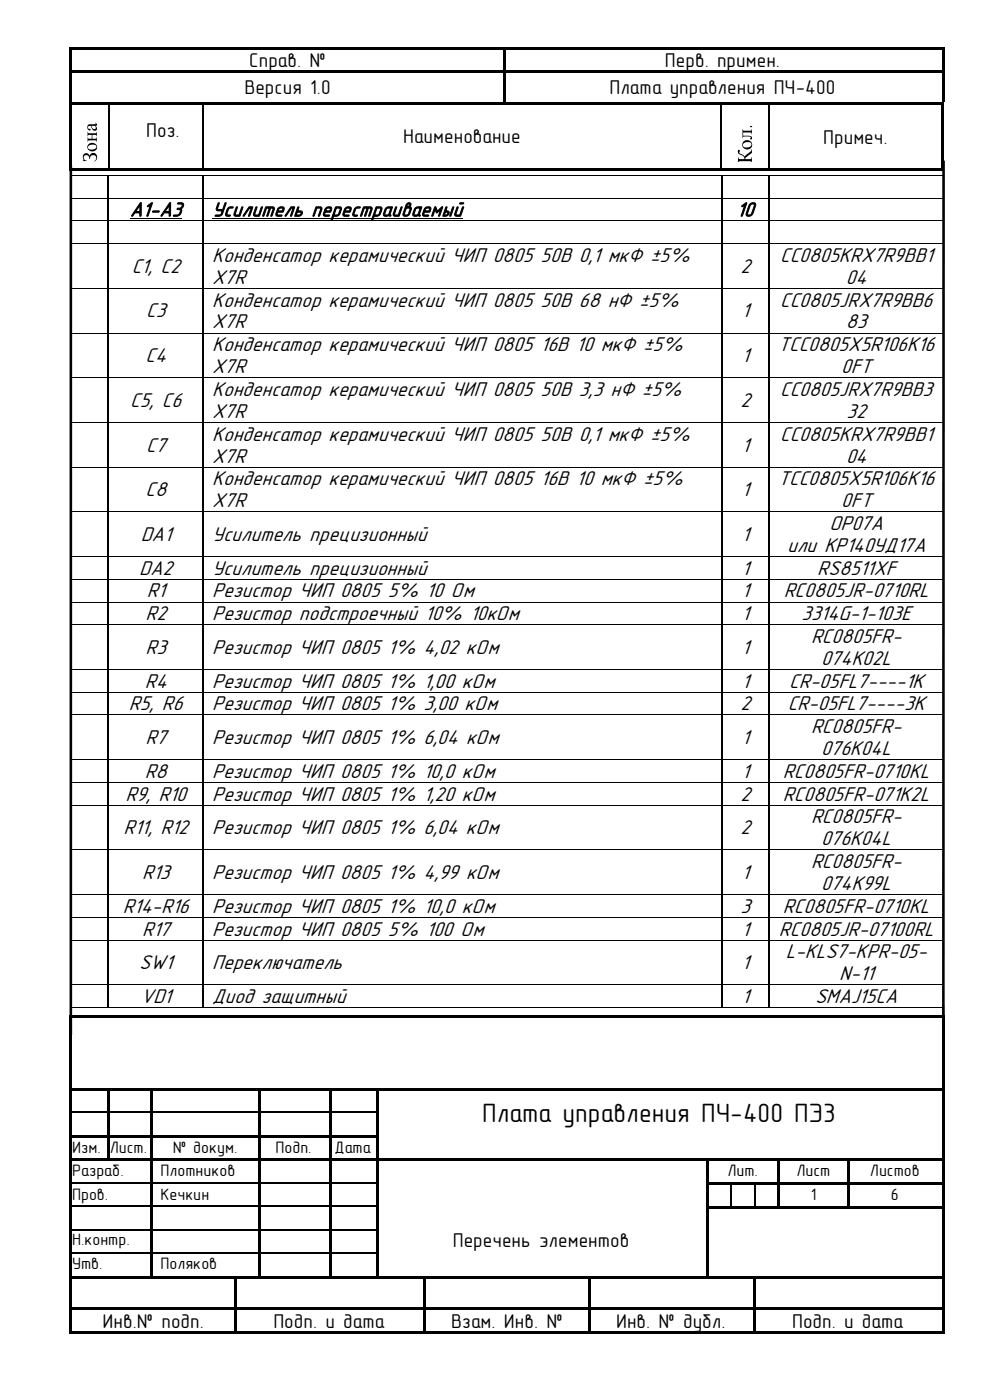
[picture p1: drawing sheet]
<svg xmlns="http://www.w3.org/2000/svg" width="210mm" height="297mm" viewBox="0 0 210 297" stroke-linecap="round" stroke-linejoin="round" font-family="sans-serif">
<g fill="#000">
<path d="M14.8 10h.5v.5h-.5zM14.8 10.5h.5v4.4h-.5zM14.8 14.9h.5v.6h-.5zM14.8 15.5h.5v6.1h-.5zM15.3 10h91.5v.5h-91.5zM15.3 14.9h91.5v.6h-91.5zM106.8 10.5h.5zM106.8 10h.5v.5h-.5zM106.8 10.5h.5v4.4h-.5zM106.8 14.9h.5v.6h-.5zM106.8 15.5h.5v6.1h-.5zM107.3 10h92.5v.5h-92.5z"/>
<path d="M107.3 14.9h92.5v.6h-92.5zM199.8 10h.5v.5h-.5zM199.8 10.5h.5v4.4h-.5zM199.8 14.9h.5v.6h-.5zM199.8 15.5h.5v6.1h-.5zM14.8 21.6h.5v.6h-.5zM14.8 22.2h.5v13.6h-.5zM14.8 35.8h.5v.5h-.5zM14.9 37.1h.2v.2h-.2zM15.3 21.6h7.6v.5h-7.6zM15.3 35.8h7.6v.5h-7.6zM17.8 32.7a.74 .74 0 0 1 1.2 .4 .86 .86 0 0 1 1.3-.5 .86 .86 0 0 1 .2 1.3l-.5 .3a.68 .68 0 0 0 .4-.8 .68 .68 0 0 0-.8-.5 .68 .68 0 0 0-.5 .8h-.2a.62 .62 0 0 0-.6-.9 .62 .62 0 0 0-.4 1.1l.5 .3h-.8l.1-.2a1.37 1.37 0 0 1 .1-1.3z"/>
<path d="M18.6 28l.2 .2 .2 .1h1.3l.2-.3v.9l-.1-.2-.8-.1v.8h.7l.2-.3v1l-.1-.3h-.3h-1.3l-.2 .3v-1l.2 .3h.7v-.8h-.7l-.2 .3zM22.8 37.1h.2v.2h-.2zM22.9 22.1l.3 .1zM22.9 21.6h.5v.5h-.5zM22.9 35.8h.5v.5h-.5zM23.4 21.6h19.5v.5h-19.5zM23.4 35.8h19.5v.5h-19.5zM42.9 22.1l.2 .1zM42.9 21.6h.5v.5h-.5zM42.9 35.8h.5v.5h-.5zM42.9 37.1h.2v.2h-.2zM43.4 21.6h63.4v.5h-63.4z"/>
<path d="M43.4 35.8h109.5v.5h-109.5zM106.8 21.6h.5v.5h-.5zM107.3 21.6h45.6v.5h-45.6zM152.9 22.1l.3 .1zM152.9 21.6h.5v.5h-.5zM152.9 35.8h.5v.5h-.5zM153 37.1h.2v.2h-.2zM153.4 21.6h9.5v.5h-9.5zM153.4 35.8h9.5v.5h-9.5zM157.5 27.4l.2 .3h.3h1.3l.2-.3v1.1l-.3-.4h-1.6v.7h1.1a.53 .53 0 0 1 .7 .1 .53 .53 0 0 1 0 .7 .25 .25 0 0 1-.3-.2 .25 .25 0 0 1 .2-.3l-1.2-.1a.33 .33 0 0 0-.4 0 .33 .33 0 0 0-.1 .3zM159.1 26.8h.4a.21 .21 0 0 1-.2 .2 .21 .21 0 0 1-.2-.2zM156.6 31.8a.28 .28 0 0 1 .4 .2 .28 .28 0 0 1-.2 .3l.1 .2 .7 .4 .4 .3 1.3-1.1 .1-.4 .1 .7a2.83 2.83 0 0 0-1.4 1.3l.9 .1a.35 .35 0 0 0 .3-.1 .35 .35 0 0 0 .1-.4l.1 1-.5-.1h-2.1l-.4 .1 .1-1a.35 .35 0 0 0 .1 .4 .35 .35 0 0 0 .4 .1h.8v-.4l-.4-.4-.8-.4-.2-.4z"/>
<path d="M162.9 37.1h.1v.2h-.1zM162.9 22.1l.3 .1zM162.9 21.6h.5v.5h-.5zM162.9 35.8h.5v.5h-.5zM163.4 21.6h36.4v.5h-36.4zM163.4 35.8h36.4v.5h-36.4zM199.8 22.1l.5 .1zM199.8 21.6h.5v.5h-.5zM199.8 22.2h.5v13.6h-.5zM199.8 35.8h.5v.5h-.5zM200.2 37.1h.1v.2h-.1zM14.9 42h.2v.1h-.2z"/>
<path d="M14.9 46.8h.2v.1h-.2zM14.9 51.6h.2v.2h-.2zM22.8 42h.4v.1h-.4zM22.8 46.8h.4v.1h-.4zM22.8 51.6h.4v.2h-.4zM42.9 42h.4v.1h-.4zM42.9 46.8h.4v.1h-.4zM42.9 51.6h.4v.2h-.4zM153 42h.3v.1h-.3zM153 46.8h.3v.1h-.3zM153 51.6h.3v.2h-.3zM162.9 42h.3v.1h-.3z"/>
<path d="M162.9 46.8h.3v.1h-.3zM162.9 51.6h.3v.2h-.3zM200.2 42h.1v.1h-.1zM200.2 46.8h.1v.1h-.1zM200.2 51.6h.1v.2h-.1zM14.9 61.1h.2v.2h-.2zM14.9 70.6h.2v.1h-.2zM22.8 61.1h.4v.2h-.4zM22.8 70.6h.4v.1h-.4zM42.9 61.1h.4v.2h-.4zM42.9 70.6h.4v.1h-.4zM153 61.1h.3v.2h-.3z"/>
<path d="M153 70.6h.3v.1h-.3zM162.9 61.1h.3v.2h-.3zM162.9 70.6h.3v.1h-.3zM200.2 61.1h.1v.2h-.1zM200.2 70.6h.1v.1h-.1zM14.9 80.1h.2v.1h-.2zM14.9 89.5h.2v.2h-.2zM14.9 99h.2v.2h-.2zM22.8 80.1h.4v.1h-.4zM22.8 89.5h.4v.2h-.4zM22.8 99h.4v.2h-.4zM42.9 80.1h.4v.1h-.4z"/>
<path d="M42.9 89.5h.4v.2h-.4zM42.9 99h.4v.2h-.4zM153 80.1h.3v.1h-.3zM153 89.5h.3v.2h-.3zM153 99h.3v.2h-.3zM162.9 80.1h.3v.1h-.3zM162.9 89.5h.3v.2h-.3zM162.9 99h.3v.2h-.3zM200.2 80.1h.1v.1h-.1zM200.2 89.5h.1v.2h-.1zM200.2 99h.1v.2h-.1zM14.9 108.5h.2v.2h-.2z"/>
<path d="M14.9 118h.2v.2h-.2zM22.8 108.5h.4v.2h-.4zM22.8 118h.4v.2h-.4zM42.9 108.5h.4v.2h-.4zM42.9 118h.4v.2h-.4zM153 108.5h.3v.2h-.3zM153 118h.3v.2h-.3zM162.9 108.5h.3v.2h-.3zM162.9 118h.3v.2h-.3zM200.2 108.5h.1v.2h-.1zM200.2 118h.1v.2h-.1zM14.9 122.8h.2v.2h-.2z"/>
<path d="M14.9 127.6h.2v.2h-.2zM14.9 132.5h.2v.1h-.2zM22.8 122.8h.4v.2h-.4zM22.8 127.6h.4v.2h-.4zM22.8 132.5h.4v.1h-.4zM42.9 122.8h.4v.2h-.4zM42.9 127.6h.4v.2h-.4zM42.9 132.5h.4v.1h-.4zM153 122.8h.3v.2h-.3zM153 127.6h.3v.2h-.3zM153 132.5h.3v.1h-.3zM162.9 122.8h.3v.2h-.3z"/>
<path d="M162.9 127.6h.3v.2h-.3zM162.9 132.5h.3v.1h-.3zM200.2 122.8h.1v.2h-.1zM200.2 127.6h.1v.2h-.1zM200.2 132.5h.1v.1h-.1zM14.9 141.9h.2v.2h-.2zM14.9 146.8h.2v.1h-.2zM14.9 151.6h.2v.2h-.2zM22.8 141.9h.4v.2h-.4zM22.8 146.8h.4v.1h-.4zM22.8 151.6h.4v.2h-.4zM42.9 141.9h.4v.2h-.4z"/>
<path d="M42.9 146.8h.4v.1h-.4zM42.9 151.6h.4v.2h-.4zM153 141.9h.3v.2h-.3zM153 146.8h.3v.1h-.3zM153 151.6h.3v.2h-.3zM162.9 141.9h.3v.2h-.3zM162.9 146.8h.3v.1h-.3zM162.9 151.6h.3v.2h-.3zM200.2 141.9h.1v.2h-.1zM200.2 146.8h.1v.1h-.1zM200.2 151.6h.1v.2h-.1zM14.9 161.1h.2v.1h-.2z"/>
<path d="M14.9 165.9h.2v.2h-.2zM14.9 170.7h.2v.2h-.2zM22.8 161.1h.4v.1h-.4zM22.8 165.9h.4v.2h-.4zM22.8 170.7h.4v.2h-.4zM42.9 161.1h.4v.1h-.4zM42.9 165.9h.4v.2h-.4zM42.9 170.7h.4v.2h-.4zM153 161.1h.3v.1h-.3zM153 165.9h.3v.2h-.3zM153 170.7h.3v.2h-.3zM162.9 161.1h.3v.1h-.3z"/>
<path d="M162.9 165.9h.3v.2h-.3zM162.9 170.7h.3v.2h-.3zM200.2 161.1h.1v.1h-.1zM200.2 165.9h.1v.2h-.1zM200.2 170.7h.1v.2h-.1zM14.9 180.2h.2v.2h-.2zM14.9 189.7h.2v.2h-.2zM14.9 194.5h.2v.2h-.2zM14.9 199.3h.2v.2h-.2zM22.8 180.2h.4v.2h-.4zM22.8 189.7h.4v.2h-.4zM22.8 194.5h.4v.2h-.4z"/>
<path d="M22.8 199.3h.4v.2h-.4zM42.9 180.2h.4v.2h-.4zM42.9 189.7h.4v.2h-.4zM42.9 194.5h.4v.2h-.4zM42.9 199.3h.4v.2h-.4zM153 180.2h.3v.2h-.3zM153 189.7h.3v.2h-.3zM153 194.5h.3v.2h-.3zM153 199.3h.3v.2h-.3zM162.9 180.2h.3v.2h-.3zM162.9 189.7h.3v.2h-.3zM162.9 194.5h.3v.2h-.3z"/>
<path d="M162.9 199.3h.3v.2h-.3zM200.2 180.2h.1v.2h-.1zM200.2 189.7h.1v.2h-.1zM200.2 194.5h.1v.2h-.1zM200.2 199.3h.1v.2h-.1zM14.8 215.4h.5v.5h-.5zM14.8 215.9h.5v15h-.5zM14.9 208.8h.2v.2h-.2zM14.9 213.7h.2v.1h-.2zM15.3 215.4h184.5v.5h-184.5zM22.8 208.8h.4v.2h-.4zM22.8 213.7h.2v.1h-.2z"/>
<path d="M42.9 208.8h.4v.2h-.4zM42.9 213.7h.2v.1h-.2zM153 208.8h.3v.2h-.3zM153 213.7h.2v.1h-.2zM162.9 208.8h.3v.2h-.3zM162.9 213.7h.1v.1h-.1zM199.8 215.4h.5v.5h-.5zM199.8 215.9h.5v15h-.5zM200.2 208.8h.1v.2h-.1zM200.2 213.7h.1v.1h-.1zM14.8 230.9h.5v.6h-.5zM14.8 231.5h.5v4.4h-.5z"/>
<path d="M14.8 235.9h.5v.2h-.5zM14.8 236.1h.5v4.7h-.5zM15.3 230.9h7.5v.5h-7.5zM22.8 231.4l.5 .1zM22.8 230.9h.5v.5h-.5zM22.8 231.5h.5v4.4h-.5zM22.8 235.9h.5v.2h-.5zM22.8 236.1h.5v4.7h-.5zM23.3 230.9h8.5v.5h-8.5zM31.8 231.4l.5 .1zM31.8 230.9h.5v.5h-.5zM31.8 231.5h.5v4.4h-.5z"/>
<path d="M31.8 235.9h.5v.2h-.5zM31.8 236.1h.5v4.7h-.5zM32.3 230.9h22.5v.5h-22.5zM54.8 231.4l.5 .1zM54.8 230.9h.5v.5h-.5zM54.8 231.5h.5v4.4h-.5zM54.8 235.9h.5v.2h-.5zM54.8 236.1h.5v4.7h-.5zM55.3 230.9h14.5v.5h-14.5zM69.8 231.4l.5 .1zM69.8 230.9h.5v.5h-.5zM69.8 231.5h.5v4.4h-.5z"/>
<path d="M69.8 235.9h.5v.2h-.5zM69.8 236.1h.5v4.7h-.5zM70.3 230.9h9.5v.5h-9.5zM79.8 231.4l.5 .1zM79.8 230.9h.5v.5h-.5zM79.8 231.5h.5v4.4h-.5zM79.8 235.9h.5v.2h-.5zM79.8 236.1h.5v4.7h-.5zM80.3 230.9h119.5v.5h-119.5zM199.8 230.9h.5v.6h-.5zM199.8 231.5h.5v4.4h-.5zM199.8 235.9h.5v.2h-.5z"/>
<path d="M199.8 236.1h.5v4.7h-.5zM14.8 240.8h.5v.6h-.5zM14.8 241.4h.5v4.4h-.5zM14.8 245.8h.5v.6h-.5zM14.8 246.4h.5v4.4h-.5zM14.8 250.8h.5v.6h-.5zM14.8 251.4h.5v4.4h-.5zM14.8 255.8h.5v.6h-.5zM14.8 256.4h.5v4.4h-.5zM15.3 240.8h7.5v.5h-7.5zM15.3 245.8h7.5v.5h-7.5zM22.8 240.8h.5v.6h-.5z"/>
<path d="M22.8 241.4h.5v4.4h-.5zM22.8 245.8h.5v.5h-.5zM23.3 240.8h8.5v.5h-8.5zM23.3 245.8h8.5v.5h-8.5zM31.8 240.8h.5v.6h-.5zM31.8 241.4h.5v4.4h-.5zM31.8 245.8h.5v.6h-.5zM31.8 246.4h.5v4.4h-.5zM31.8 250.8h.5v.6h-.5zM31.8 251.4h.5v4.4h-.5zM31.8 255.8h.5v.6h-.5zM31.8 256.4h.5v4.4h-.5z"/>
<path d="M32.3 240.8h22.5v.5h-22.5zM32.3 245.8h22.5v.5h-22.5zM54.8 240.8h.5v.6h-.5zM54.8 241.4h.5v4.4h-.5zM54.8 245.8h.5v.6h-.5zM54.8 246.4h.5v4.4h-.5zM54.8 250.8h.5v.6h-.5zM54.8 251.4h.5v4.4h-.5zM54.8 255.8h.5v.6h-.5zM54.8 256.4h.5v4.4h-.5zM55.3 240.8h14.5v.5h-14.5zM55.3 245.8h14.5v.5h-14.5z"/>
<path d="M69.8 240.8h.5v.6h-.5zM69.8 241.4h.5v4.4h-.5zM69.8 245.8h.5v.6h-.5zM69.8 246.4h.5v4.4h-.5zM69.8 250.8h.5v.6h-.5zM69.8 251.4h.5v4.4h-.5zM69.8 255.8h.5v.6h-.5zM69.8 256.4h.5v4.4h-.5zM70.3 240.8h9.5v.5h-9.5zM70.3 245.8h9.5v.5h-9.5zM79.8 240.8h.5v.6h-.5zM79.8 241.4h.5v4.4h-.5z"/>
<path d="M79.8 245.8h.5v.6h-.5zM79.8 246.4h.5v4.4h-.5zM79.8 250.8h.5v.6h-.5zM79.8 251.4h.5v4.4h-.5zM79.8 255.8h.5v.6h-.5zM79.8 256.4h.5v4.4h-.5zM80.3 245.8h69.5v.5h-69.5zM149.8 246.3l.5 .1zM149.8 245.8h.5v.5h-.5zM149.8 246.4h.5v4.4h-.5zM149.8 250.8h.5v.6h-.5zM149.8 251.4h.5v4.4h-.5z"/>
<path d="M149.8 255.8h.5v.6h-.5zM149.8 256.4h.5v4.4h-.5zM150.3 245.8h14.5v.5h-14.5zM150.3 250.8h4.6v.5h-4.6zM150.3 255.8h4.6v.5h-4.6zM154.9 251.3l.3 .1zM154.9 250.8h.5v.5h-.5zM154.9 255.8h.5v.5h-.5zM155.4 250.8h4.5v.5h-4.5zM155.4 255.8h4.5v.5h-4.5zM159.9 251.3l.3 .1zM159.9 250.8h.5v.5h-.5z"/>
<path d="M159.9 255.8h.5v.5h-.5zM160.4 250.8h4.4v.5h-4.4zM160.4 255.8h4.4v.5h-4.4zM164.8 246.3l.5 .1zM164.8 245.8h.5v.5h-.5zM164.8 246.4h.5v4.4h-.5zM164.8 250.8h.5v.6h-.5zM164.8 251.4h.5v4.4h-.5zM164.8 255.8h.5v.5h-.5zM165.3 245.8h14.5v.5h-14.5zM165.3 250.8h14.5v.5h-14.5zM165.3 255.8h14.5v.5h-14.5z"/>
<path d="M179.8 246.3l.5 .1zM179.8 245.8h.5v.5h-.5zM179.8 246.4h.5v4.4h-.5zM179.8 250.8h.5v.6h-.5zM179.8 251.4h.5v4.4h-.5zM179.8 255.8h.5v.5h-.5zM180.3 245.8h19.5v.5h-19.5zM180.3 250.8h19.5v.5h-19.5zM180.3 255.8h19.5v.5h-19.5zM199.8 240.8h.5v.6h-.5zM199.8 241.4h.5v4.4h-.5zM199.8 245.8h.5v.6h-.5z"/>
<path d="M199.8 246.4h.5v4.4h-.5zM199.8 250.8h.5v.6h-.5zM199.8 251.4h.5v4.4h-.5zM199.8 255.8h.5v.6h-.5zM199.8 256.4h.5v4.4h-.5zM14.8 260.8h.5v.2h-.5zM14.8 261h.5v4.7h-.5zM14.8 265.7h.5v.3h-.5zM14.8 266h.5v4.7h-.5zM14.8 270.7h.5v.5h-.5zM14.8 271.2h.5v6.2h-.5zM14.8 277.4h.5v.5h-.5z"/>
<path d="M14.8 277.9h.5v4.4h-.5zM15.3 270.7h16.5v.5h-16.5zM15.3 277.4h34.5v.5h-34.5zM31.8 260.8h.5v.2h-.5zM31.8 261h.5v4.7h-.5zM31.8 265.7h.5v.3h-.5zM31.8 266h.5v4.7h-.5zM31.8 270.7h.5v.5h-.5zM32.3 270.7h17.5v.5h-17.5zM49.8 271.2h.5zM49.8 270.7h.5v.5h-.5zM49.8 271.2h.5v6.2h-.5z"/>
<path d="M49.8 277.4h.5v.5h-.5zM49.8 277.9h.5v4.4h-.5zM50.3 270.7h4.5v.5h-4.5zM50.3 277.4h39.5v.5h-39.5zM54.8 260.8h.5v.2h-.5zM54.8 261h.5v4.7h-.5zM54.8 265.7h.5v.3h-.5zM54.8 266h.5v4.7h-.5zM54.8 270.7h.5v.5h-.5zM55.3 270.7h14.5v.5h-14.5zM69.8 260.8h.5v.2h-.5zM69.8 261h.5v4.7h-.5z"/>
<path d="M69.8 265.7h.5v.3h-.5zM69.8 266h.5v4.7h-.5zM69.8 270.7h.5v.5h-.5zM70.3 270.7h9.5v.5h-9.5zM79.8 260.8h.5v.2h-.5zM79.8 261h.5v4.7h-.5zM79.8 265.7h.5v.3h-.5zM79.8 266h.5v4.7h-.5zM79.8 270.7h.5v.5h-.5zM80.3 270.7h9.5v.5h-9.5zM89.8 271.2h.5zM89.8 270.7h.5v.5h-.5z"/>
<path d="M89.8 271.2h.5v6.2h-.5zM89.8 277.4h.5v.5h-.5zM89.8 277.9h.5v4.4h-.5zM90.3 270.7h34.5v.5h-34.5zM90.3 277.4h34.5v.5h-34.5zM124.8 271.2h.5zM124.8 270.7h.5v.5h-.5zM124.8 271.2h.5v6.2h-.5zM124.8 277.4h.5v.5h-.5zM124.8 277.9h.5v4.4h-.5zM125.3 270.7h24.5v.5h-24.5zM125.3 277.4h34.5v.5h-34.5z"/>
<path d="M149.8 260.8h.5v.2h-.5zM149.8 261h.5v4.7h-.5zM149.8 265.7h.5v.3h-.5zM149.8 266h.5v4.7h-.5zM149.8 270.7h.5v.5h-.5zM150.3 270.7h9.5v.5h-9.5zM159.8 271.2h.5zM159.8 270.7h.5v.5h-.5zM159.8 271.2h.5v6.2h-.5zM159.8 277.4h.5v.5h-.5zM159.8 277.9h.5v4.4h-.5zM160.3 270.7h39.5v.5h-39.5z"/>
<path d="M160.3 277.4h39.5v.5h-39.5zM199.8 260.8h.5v.2h-.5zM199.8 261h.5v4.7h-.5zM199.8 265.7h.5v.3h-.5zM199.8 266h.5v4.7h-.5zM199.8 270.7h.5v.5h-.5zM199.8 271.2h.5v6.2h-.5zM199.8 277.4h.5v.5h-.5zM199.8 277.9h.5v4.4h-.5zM14.8 282.3h.5v.5h-.5zM15.3 282.3h34.5v.5h-34.5zM49.8 282.3h.5v.5h-.5z"/>
<path d="M50.3 282.3h39.5v.5h-39.5zM89.8 282.3h.5v.5h-.5zM90.3 282.3h34.5v.5h-34.5zM124.8 282.3h.5v.5h-.5zM125.3 282.3h34.5v.5h-34.5zM159.8 282.3h.5v.5h-.5zM160.3 282.3h39.5v.5h-39.5zM199.8 282.3h.5v.5h-.5z"/>
<path d="M18.8 30.6a.98 .98 0 0 1 1.5-.1 .98 .98 0 0 1-.2 1.5 .98 .98 0 0 1-1.3-.1 .98 .98 0 0 1 0-1.3zM18.8 31a.54 .54 0 0 0 0 .7 .54 .54 0 0 0 .7 0 .64 .64 0 0 0 .7-.1 .64 .64 0 0 0 .1-.8 1.46 1.46 0 0 0-1.5 .2z"/>
<path d="M18.7 26.5l1.6-.2-.2-.3a.34 .34 0 0 1 .5 .3 .34 .34 0 0 1-.3 .4l.1 .2a.54 .54 0 0 1-.2 .9 .54 .54 0 0 1-.7-.5 .45 .45 0 0 0-.3-.6 .45 .45 0 0 0-.5 .2 .41 .41 0 0 0 .5 .5 .28 .28 0 0 1-.3 .3 .28 .28 0 0 1-.3-.3l-.1-.4zM19.4 26.7l.1 .3a.41 .41 0 0 0 .5 .4 .41 .41 0 0 0 .1-.7z"/>
<path d="M157.4 30.7a1.05 1.05 0 0 1 2.1 0 1.05 1.05 0 0 1-2.1 0zM157.7 30.4a.57 .57 0 0 0 0 .8 .57 .57 0 0 0 .7 .1 .66 .66 0 0 0 .8-.2 .66 .66 0 0 0 0-.8 1.47 1.47 0 0 0-1.5 .1z"/>
</g>
<g fill="none" stroke="#000" stroke-width=".25">
<path d="M23 22.2v13.6M43 22.2v13.6M153 22.2v13.6M163 22.2v13.6M15.3 236h7.5M23.3 236h8.5M32.3 236h22.5M55.3 236h14.5M70.3 236h9.5M15.3 251h16.5M15.3 255.9h16.5M32.3 251h22.5"/>
<path d="M32.3 255.9h22.5M55.3 251h14.5M55.3 255.9h14.5M70.3 251h9.5M70.3 255.9h9.5M155.1 251.4v4.4M160.1 251.4v4.4M15.3 260.9h16.5M15.3 265.9h16.5M32.3 260.9h22.5M32.3 265.9h22.5M55.3 260.9h14.5"/>
<path d="M55.3 265.9h14.5M70.3 260.9h9.5M70.3 265.9h9.5"/>
</g>
<g fill="none" stroke="#000" stroke-width=".34">
<path d="M23 37.3v4.7M43.1 37.3v4.7M153.2 37.3v4.7M163 37.3v4.7M23 42.1v4.7M23 46.9v4.7M23 51.8v9.3M43.1 42.1v4.7M43.1 46.9v4.7M43.1 51.8v9.3M153.2 42.1v4.7M153.2 46.9v4.7"/>
<path d="M153.2 51.8v9.3M163 42.1v4.7M163 46.9v4.7M163 51.8v9.3M23 61.3v9.3M23 70.7v9.4M43.1 61.3v9.3M43.1 70.7v9.4M153.2 61.3v9.3M153.2 70.7v9.4M163 61.3v9.3M163 70.7v9.4"/>
<path d="M23 80.2v9.3M23 89.7v9.3M23 99.2v9.3M43.1 80.2v9.3M43.1 89.7v9.3M43.1 99.2v9.3M153.2 80.2v9.3M153.2 89.7v9.3M153.2 99.2v9.3M163 80.2v9.3M163 89.7v9.3M163 99.2v9.3"/>
<path d="M23 108.7v9.3M23 118.2v4.6M43.1 108.7v9.3M43.1 118.2v4.6M153.2 108.7v9.3M153.2 118.2v4.6M163 108.7v9.3M163 118.2v4.6M23 123v4.6M23 127.8v4.7M23 132.6v9.3M43.1 123v4.6"/>
<path d="M43.1 127.8v4.7M43.1 132.6v9.3M153.2 123v4.6M153.2 127.8v4.7M153.2 132.6v9.3M163 123v4.6M163 127.8v4.7M163 132.6v9.3M23 142.1v4.7M23 146.9v4.7M23 151.8v9.3M43.1 142.1v4.7"/>
<path d="M43.1 146.9v4.7M43.1 151.8v9.3M153.2 142.1v4.7M153.2 146.9v4.7M153.2 151.8v9.3M163 142.1v4.7M163 146.9v4.7M163 151.8v9.3M23 161.2v4.7M23 166.1v4.6M23 170.9v9.3M43.1 161.2v4.7"/>
<path d="M43.1 166.1v4.6M43.1 170.9v9.3M153.2 161.2v4.7M153.2 166.1v4.6M153.2 170.9v9.3M163 161.2v4.7M163 166.1v4.6M163 170.9v9.3M23 180.4v9.3M23 189.9v4.6M23 194.7v4.6M23 199.5v9.3"/>
<path d="M43.1 180.4v9.3M43.1 189.9v4.6M43.1 194.7v4.6M43.1 199.5v9.3M153.2 180.4v9.3M153.2 189.9v4.6M153.2 194.7v4.6M153.2 199.5v9.3M163 180.4v9.3M163 189.9v4.6M163 194.7v4.6M163 199.5v9.3"/>
<path d="M15 212.9v2.5M23 209v4.7M43.1 209v4.7M153.2 209v4.7M163 209v4.7M200.1 213.2l.1 2.5"/>
</g>
<path d="M15 35.1v184.4M200.2 34.1l-.1 183.1" fill="none" stroke="#000" stroke-width=".55"/>
<g fill="none" stroke="#000" stroke-width=".21">
<path d="M15 37.3v4.7M15.1 37.2h7.7M23 37.2h19.9M43.1 37.2h109.9M153.2 37.2h9.7M163 37.2h37.2M200.2 37.3v4.7M15 42.1v4.7M15 46.9v4.7M15 51.8v9.3M15.1 42h7.7M15.1 46.9h7.7"/>
<path d="M15.1 51.7h7.7M23.2 42h19.7M23.2 46.9h19.7M23.2 51.7h19.7M27.6 46.3h10.9M43.3 42h109.7M43.3 46.9h109.7M43.3 51.7h109.7M45 46.3h53M153.3 42h9.6M153.3 46.9h9.6M153.3 51.7h9.6"/>
<path d="M163.2 42h37M163.2 46.9h37M163.2 51.7h37M200.2 42.1v4.7M200.2 46.9v4.7M200.2 51.8v9.3M15 61.3v9.3M15 70.7v9.4M15.1 61.2h7.7M15.1 70.7h7.7M23.2 61.2h19.7M23.2 70.7h19.7"/>
<path d="M43.3 61.2h109.7M43.3 70.7h109.7M153.3 61.2h9.6M153.3 70.7h9.6M163.2 61.2h37M163.2 70.7h37M200.2 61.3v9.3M200.2 70.7v9.4M15 80.2v9.3M15 89.7v9.3M15 99.2v9.3M15.1 80.1h7.7"/>
<path d="M15.1 89.6h7.7M15.1 99.1h7.7M23.2 80.1h19.7M23.2 89.6h19.7M23.2 99.1h19.7M43.3 80.1h109.7M43.3 89.6h109.7M43.3 99.1h109.7M153.3 80.1h9.6M153.3 89.6h9.6M153.3 99.1h9.6M163.2 80.1h37"/>
<path d="M163.2 89.6h37M163.2 99.1h37M200.2 80.2v9.3M200.2 89.7v9.3M200.2 99.2v9.3M15 108.7v9.3M15 118.2v4.6M15.1 108.6h7.7M15.1 118.1h7.7M23.2 108.6h19.7M23.2 118.1h19.7M43.3 108.6h109.7"/>
<path d="M43.3 118.1h109.7M153.3 108.6h9.6M153.3 118.1h9.6M163.2 108.6h37M163.2 118.1h37M200.2 108.7v9.3M200.2 118.2v4.6M15 123v4.6M15 127.8v4.7M15 132.6v9.3M15.1 122.9h7.7M15.1 127.7h7.7"/>
<path d="M15.1 132.5h7.7M23.2 122.9h19.7M23.2 127.7h19.7M23.2 132.5h19.7M43.3 122.9h109.7M43.3 127.7h109.7M43.3 132.5h109.7M153.3 122.9h9.6M153.3 127.7h9.6M153.3 132.5h9.6M163.2 122.9h37M163.2 127.7h37"/>
<path d="M163.2 132.5h37M200.2 123v4.6M200.2 127.8v4.7M200.2 132.6v9.3M15 142.1v4.7M15 146.9v4.7M15 151.8v9.3M15.1 142h7.7M15.1 146.9h7.7M15.1 151.7h7.7M23.2 142h19.7M23.2 146.9h19.7"/>
<path d="M23.2 151.7h19.7M43.3 142h109.7M43.3 146.9h109.7M43.3 151.7h109.7M153.3 142h9.6M153.3 146.9h9.6M153.3 151.7h9.6M163.2 142h37M163.2 146.9h37M163.2 151.7h37M200.2 142.1v4.7M200.2 146.9v4.7"/>
<path d="M200.2 151.8v9.3M15 161.2v4.7M15 166.1v4.6M15 170.9v9.3M15.1 161.2h7.7M15.1 166h7.7M15.1 170.8h7.7M23.2 161.2h19.7M23.2 166h19.7M23.2 170.8h19.7M43.3 161.2h109.7M43.3 166h109.7"/>
<path d="M43.3 170.8h109.7M153.3 161.2h9.6M153.3 166h9.6M153.3 170.8h9.6M163.2 161.2h37M163.2 166h37M163.2 170.8h37M200.2 161.2v4.7M200.2 166.1v4.6M200.2 170.9v9.3M15 180.4v9.3M15 189.9v4.6"/>
<path d="M15 194.7v4.6M15 199.5v9.3M15.1 180.3h7.7M15.1 189.8h7.7M15.1 194.6h7.7M15.1 199.4h7.7M23.2 180.3h19.7M23.2 189.8h19.7M23.2 194.6h19.7M23.2 199.4h19.7M43.3 180.3h109.7M43.3 189.8h109.7"/>
<path d="M43.3 194.6h109.7M43.3 199.4h109.7M153.3 180.3h9.6M153.3 189.8h9.6M153.3 194.6h9.6M153.3 199.4h9.6M163.2 180.3h37M163.2 189.8h37M163.2 194.6h37M163.2 199.4h37M200.2 180.4v9.3M200.2 189.9v4.6"/>
<path d="M200.2 194.7v4.6M200.2 199.5v9.3M15 209v4.7M15.1 208.9h7.7M15.1 213.7h7.7M23 213.7h19.9M23.2 208.9h19.7M43.1 213.7h109.9M43.3 208.9h109.7M153.2 213.7h9.7M153.3 208.9h9.6M163 213.7h37.2"/>
<path d="M163.2 208.9h37M200.2 209v4.7"/>
</g>
<text font-size="5.6" x="102.3" y="238">Плата управления ПЧ-400 ПЭ3</text>
<g font-size="4.5">
<text x="27.6" y="45.9">А1-А3</text>
<text x="45" y="45.9">Усилитель перестраиваемый</text>
<text x="156.3" y="45.9">10</text>
<text x="27.9" y="57.9">C1, C2</text>
<text x="45" y="55.5">Конденсатор керамический ЧИП 0805 50В 0,1 мкФ ±5%</text>
<text x="157.1" y="57.9">2</text>
<text x="165.5" y="55.5">CC0805KRX7R9BB1</text>
<text x="45" y="65">Конденсатор керамический ЧИП 0805 50В 68 нФ ±5%</text>
<text x="45" y="60.2">X7R</text>
<text x="165.5" y="65">CC0805JRX7R9BB6</text>
<text x="179.5" y="60.2">04</text>
<text x="31" y="67.4">C3</text>
<text x="45" y="69.7">X7R</text>
<text x="157.4" y="67.4">1</text>
<text x="179.5" y="69.7">83</text>
<text x="30.9" y="76.8">C4</text>
<text x="45" y="74.5">Конденсатор керамический ЧИП 0805 16В 10 мкФ ±5%</text>
<text x="157.4" y="76.8">1</text>
<text x="165.1" y="74.5">TCC0805X5R106K16</text>
<text x="45" y="79.2">X7R</text>
<text x="45" y="84">Конденсатор керамический ЧИП 0805 50В 3,3 нФ ±5%</text>
<text x="165.5" y="84">CC0805JRX7R9BB3</text>
<text x="178.4" y="79.2">0FT</text>
<text x="27.6" y="86.3">C5, C6</text>
<text x="45" y="88.6">X7R</text>
<text x="157.1" y="86.3">2</text>
<text x="179.6" y="88.6">32</text>
<text x="31" y="95.8">C7</text>
<text x="45" y="93.5">Конденсатор керамический ЧИП 0805 50В 0,1 мкФ ±5%</text>
<text x="157.4" y="95.8">1</text>
<text x="165.5" y="93.5">CC0805KRX7R9BB1</text>
<text x="45" y="98.1">X7R</text>
<text x="179.5" y="98.1">04</text>
<text x="30.9" y="105.3">C8</text>
<text x="45" y="107.6">X7R</text>
<text x="45" y="103">Конденсатор керамический ЧИП 0805 16В 10 мкФ ±5%</text>
<text x="157.4" y="105.3">1</text>
<text x="165.1" y="103">TCC0805X5R106K16</text>
<text x="178.4" y="107.6">0FT</text>
<text x="175.9" y="112.4">OP07A</text>
<text x="29.8" y="114.8">DA1</text>
<text x="45" y="114.8">Усилитель прецизионный</text>
<text x="157.4" y="114.8">1</text>
<text x="167" y="117.1">или КP140УД17А</text>
<text x="29.5" y="121.9">DA2</text>
<text x="45" y="121.9">Усилитель прецизионный</text>
<text x="157.4" y="121.9">1</text>
<text x="173.4" y="121.9">RS8511XF</text>
<text x="30.9" y="131.6">R2</text>
<text x="31.2" y="126.7">R1</text>
<text x="45" y="126.7">Резистор ЧИП 0805 5% 10 Ом</text>
<text x="45" y="131.6">Резистор подстроечный 10% 10кОм</text>
<text x="157.4" y="126.7">1</text>
<text x="157.4" y="131.6">1</text>
<text x="166.2" y="126.7">RC0805JR-0710RL</text>
<text x="170" y="131.6">3314G-1-103E</text>
<text x="172" y="136.4">RC0805FR-</text>
<text x="30.9" y="138.7">R3</text>
<text x="45" y="138.7">Резистор ЧИП 0805 1% 4,02 кОм</text>
<text x="157.4" y="138.7">1</text>
<text x="174.2" y="141.1">074K02L</text>
<text x="30.7" y="145.9">R4</text>
<text x="45" y="145.9">Резистор ЧИП 0805 1% 1,00 кОм</text>
<text x="157.4" y="145.9">1</text>
<text x="167.4" y="145.9">CR-05FL7----1K</text>
<text x="27.3" y="150.7">R5, R6</text>
<text x="45" y="150.7">Резистор ЧИП 0805</text>
<text x="82.3" y="150.7">1% 3,00 кОм</text>
<text x="157.1" y="150.7">2</text>
<text x="167.1" y="150.7">CR-05FL7----3K</text>
<text x="172" y="155.5">RC0805FR-</text>
<text x="30.9" y="157.9">R7</text>
<text x="45" y="157.9">Резистор ЧИП 0805 1% 6,04 кОм</text>
<text x="157.4" y="157.9">1</text>
<text x="174.2" y="160.2">076K04L</text>
<text x="30.7" y="165">R8</text>
<text x="45" y="165">Резистор ЧИП 0805 1% 10,0 кОм</text>
<text x="157.4" y="165">1</text>
<text x="166.1" y="165">RC0805FR-0710KL</text>
<text x="26.6" y="169.8">R9, R10</text>
<text x="45" y="169.8">Резистор ЧИП 0805 1% 1,20 кОм</text>
<text x="157.1" y="169.8">2</text>
<text x="166.1" y="169.8">RC0805FR-071K2L</text>
<text x="26.2" y="177">R11, R12</text>
<text x="45" y="177">Резистор ЧИП 0805 1% 6,04 кОм</text>
<text x="157.1" y="177">2</text>
<text x="172" y="174.7">RC0805FR-</text>
<text x="174.2" y="179.3">076K04L</text>
<text x="172" y="184.2">RC0805FR-</text>
<text x="30.1" y="186.5">R13</text>
<text x="45" y="186.5">Резистор ЧИП 0805 1% 4,99 кОм</text>
<text x="157.4" y="186.5">1</text>
<text x="174.2" y="188.8">074K99L</text>
<text x="26.1" y="193.6">R14-R16</text>
<text x="45" y="193.6">Резистор ЧИП 0805 1% 10,0 кОм</text>
<text x="157.1" y="193.6">3</text>
<text x="166.1" y="193.6">RC0805FR-0710KL</text>
<text x="30.1" y="198.5">R17</text>
<text x="45" y="198.5">Резистор ЧИП 0805 5% 100 Ом</text>
<text x="157.4" y="198.5">1</text>
<text x="165.2" y="198.5">RC0805JR-07100RL</text>
<text x="166.7" y="203.3">L-KLS7-KPR-05-</text>
<text x="29.5" y="205.6">SW1</text>
<text x="45" y="205.6">Переключатель</text>
<text x="157.4" y="205.6">1</text>
<text x="178" y="207.9">N-11</text>
<text x="29.8" y="212.8">VD1</text>
<text x="45" y="212.8">Диод защитный</text>
<text x="157.4" y="212.8">1</text>
<text x="172.9" y="212.8">SMAJ15CA</text>
</g>
<g font-size="4.2">
<text x="52.9" y="14.3">Справ. №</text>
<text x="141.1" y="14.3">Перв. примен.</text>
<text x="51.9" y="20">Версия 1.0</text>
<text x="129.3" y="20">Плата управления ПЧ-400</text>
<text x="31" y="29.1">Поз.</text>
<text x="85.5" y="30.4">Наименование</text>
<text x="174.6" y="30.6">Примеч.</text>
<text x="96.1" y="264.6">Перечень элементов</text>
<text x="21.8" y="281.7">Инв.№ подп.</text>
<text x="58" y="281.7">Подп. и дата</text>
<text x="95.7" y="281.7">Взам. Инв. №</text>
<text x="130.7" y="281.7">Инв. № дубл.</text>
<text x="168" y="281.7">Подп. и дата</text>
</g>
<g font-size="3.5">
<text x="15.3" y="244.5">Изм.</text>
<text x="23.3" y="244.5">Лист.</text>
<text x="36.7" y="244.5">№ докум.</text>
<text x="58.4" y="244.5">Подп.</text>
<text x="71" y="244.5">Дата</text>
<text x="15.3" y="249.5">Разраб.</text>
<text x="34" y="249.5">Плотников</text>
<text x="154.3" y="249.5">Лит.</text>
<text x="169" y="249.5">Лист</text>
<text x="184.5" y="249.5">Листов</text>
<text x="15.3" y="254.5">Пров.</text>
<text x="34" y="254.5">Кечкин</text>
<text x="172" y="254.5">1</text>
<text x="189" y="254.5">6</text>
<text x="15.3" y="264.2">Н.контр.</text>
<text x="15.3" y="269.1">Утв.</text>
<text x="34" y="269.1">Поляков</text>
</g>
</svg>
